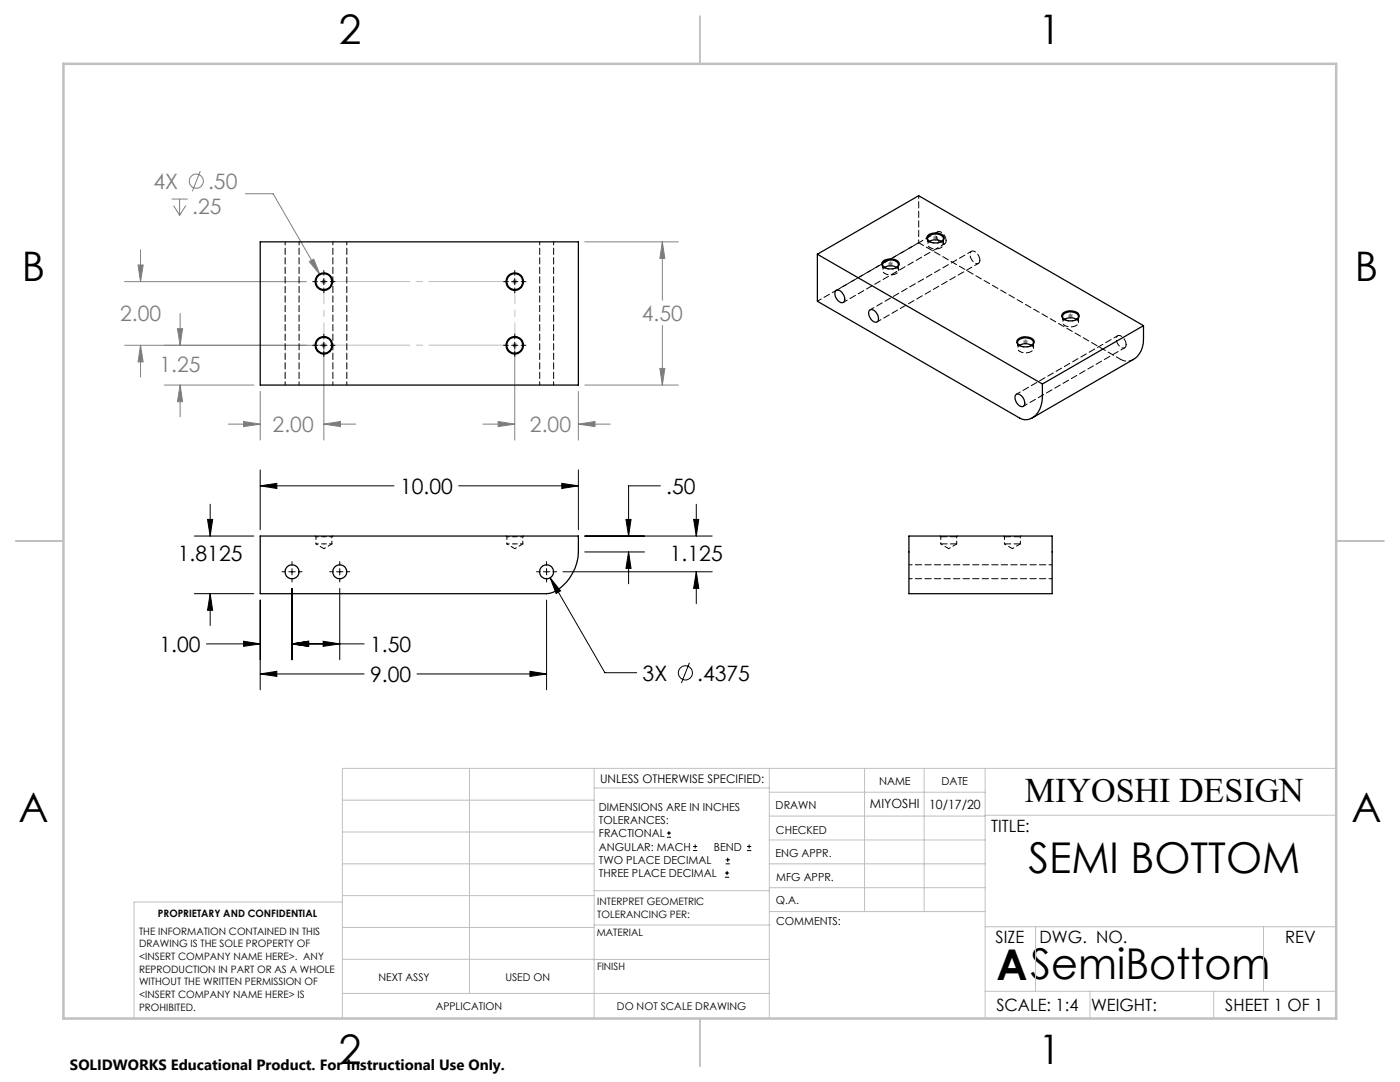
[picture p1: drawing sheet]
<svg xmlns="http://www.w3.org/2000/svg" width="279mm" height="216mm" viewBox="0 0 279 216" stroke-linecap="round" stroke-linejoin="round" font-family="sans-serif">
<g fill="none" stroke="#000" stroke-width=".2">
<path d="M62.4 56.2h1M64 56.2h1.3M64.6 54v.9M64.6 55.6v1.2M64.6 57.5v.9M65.9 56.2h1M100.5 56.2h1M102.1 56.2h1.3M102.7 54v.9M102.7 55.6v1.2M102.7 57.5v.9M104 56.2h1"/>
<path d="M62.4 68.9h1M64 68.9h1.3M64.6 66.7v.9M64.6 68.3v1.2M64.6 70.2v.9M65.9 68.9h1M100.5 68.9h1M102.1 68.9h1.3M102.7 66.7v.9M102.7 68.3v1.2M102.7 70.2v.9M104 68.9h1"/>
<path d="M51.9 96.9l3.3-.5v1.1zM51.9 93.8v11.9M51.9 96.9h26.7M91.5 96.9h23.9M112.1 96.4l3.3 .5-3.3 .6zM115.4 93.8v11.9M131.8 96.9h-6.4v10.1M38.8 107h11.9M38.8 118.5h11.9M41.4 103.6h1l-.5 3.4zM41.9 118.5l.5 3.3h-1zM41.9 100.6v6.4"/>
<path d="M41.9 118.5v6.3M51.9 119.7v18M56.3 114.1h.7M57.6 114.1h1.3M58.3 112.1v.7M58.3 113.5v1.2M58.3 115.4v.7M58.3 117.4v14.3M59.5 114.1h.8M65.8 114.1h.7M67.2 114.1h1.2M67.8 117.4v14.3"/>
<path d="M67.8 112.1v.7M67.8 113.5v1.2M67.8 115.4v.7M69.1 114.1h.7M107.1 114.1h.7M108.4 114.1h1.3M109.1 119.7v18M109.1 112.1v.7M109.1 113.5v1.2M109.1 115.4v.7M109.8 115.3l2.1 2.6-.9 .5zM109.8 115.3l10.9 18.9h6.4"/>
<path d="M110.3 114.1h.8M112.4 114.1h29.7M116.7 107h25.4M116.7 110.1h11.9M124.9 103.6h1l-.5 3.4zM125.4 110.1l.5 3.3h-1zM125.4 110.1v6.4M138.4 103.6h1.1l-.5 3.4zM139 114.1l.5 3.3h-1.1zM139 100.6v6.4M139 114.1v6.3M41.2 128.5h10.7"/>
<path d="M48.6 128l3.3 .5-3.3 .5zM51.9 134.5l3.3-.6v1.1zM51.9 134.5h20.8M58.3 128.5l3.3-.5v1zM58.3 128.5h14.4M64.5 128l3.3 .5-3.3 .5zM83.2 134.5h25.9M105.8 133.9l3.3 .6-3.3 .5zM137.6 132.3l-1.6 4M133.1 167.1h.8M133.1 166.2h.8M133.5 165.8v.9"/>
<path d="M138.3 169.7h.8M138.3 168.9h.8M138.7 168.5v.8M144.7 175h.8M144.7 174.2h.8M144.8 172.4h.9M144.8 171.6h.9M145.1 173.8v.8M145.2 171.1v.9M149.1 169.7h.8M149.1 168.9h.8M149.5 168.5v.8"/>
<circle cx="136.8" cy="134.3" r="1.41"/>
</g>
<g fill="none" stroke="#808080" stroke-width=".2">
<path d="M34.3 39.7h3.2M35.8 39.7v3.3M40 34.1l-1.6 4.1M49 38.7h5.5l9.4 16.1M24.9 56.2h36.2M27.6 52.9h1l-.6 3.3zM28 49.8v6.4M34.6 41l1.2 2M37.1 41l-1.3 2M61.7 52.2l.9-.5 1.3 3.1zM64.1 56.2h1M64.3 55.8l.7 .8"/>
<path d="M64.6 55.7v1M65 55.8l-.7 .8M102.2 56.2h1M102.4 55.8l.7 .8M102.7 55.7v1M103.1 55.8l-.7 .8M116.7 48.3h18.7M132.2 48.3v11.6M132.2 48.3l.5 3.3h-1zM177.2 52.7h1M177.4 52.3l.7 .7M177.7 52.2v1"/>
<path d="M178.1 52.3l-.7 .7M186.2 47.5h1M186.3 47.1l.7 .7M186.7 47v1M187 47.1l-.7 .7M24.9 68.9h40.2M28 68.9v6.3M28 68.9l.6 3.3h-1zM32.8 76.8h17.9M35.4 65.6h1l-.5 3.3zM35.9 76.8l.5 3.4h-1zM35.9 62.5v6.4"/>
<path d="M35.9 76.8v6.4M51.9 78.1v9.7M64.3 68.5l.7 .8M64.6 68.4v19.4M65 68.5l-.7 .8M102.2 68.9h1M102.4 68.5l.7 .8M102.7 68.4v19.4M103.1 68.5l-.7 .8M115.4 78.1v9.7M116.7 76.8h18.7M131.7 73.5h1l-.5 3.3z"/>
<path d="M132.2 64.9v11.9M204.2 68.2h.9M204.3 67.9l.7 .7M204.6 67.7v1M205 67.9l-.7 .7M213.1 63h1M213.3 62.7l.7 .7M213.6 62.5v1M214 62.7l-.7 .7M45.6 84.6h6.3M48.6 84.1l3.3 .5-3.3 .5zM64.6 84.6l3.3-.5v1z"/>
<path d="M64.6 84.6h6.4M96.4 84.6h6.3M99.4 84.1l3.3 .5-3.3 .5zM115.4 84.6l3.3-.5v1zM115.4 84.6h6.4"/>
<circle cx="39.2" cy="36.1" r="1.42"/>
</g>
<path d="M66.4 56.2h34.6M101 68.9h-34.6" fill="none" stroke="#c0c0c0" stroke-width=".2" stroke-dasharray="15.2 1.3 1.3 1.3" stroke-dashoffset="-.2"/>
<path d="M102.7 57.9v9.2M64.6 67.1v-9.2" fill="none" stroke="#c0c0c0" stroke-width=".2" stroke-dasharray="15.2 1.3 1.3 1.3" stroke-dashoffset="12.5"/>
<g fill="none" stroke="#c0c0c0" stroke-width=".2">
<path d="M68.3 159.7h50.3M93.7 153.3v44.9M118.6 153.3v49.9M118.6 157.2h34.9M153.5 153.3v49.9M153.5 158.1h43.1M172.5 153.3v28.6M184.4 153.3v28.6M196.6 153.3v49.9M266.7 153.3h-198.4v49.9M68.3 178.7h50.3M68.3 172.4h50.3"/>
<path d="M68.3 166h50.3M68.3 180h-41.6v23.2M118.6 177.7h35M153.5 167.6h43.1M153.5 162.8h43.1M153.5 172.4h43.1M153.5 177.1h43.1M196.6 162.7h70.1M68.3 198.2h85.2M68.3 191.4l85.2 .1M68.3 185.1h50.3M118.6 184.6h35"/>
<path d="M153.6 181.9h43M196.6 197.8h70.1M196.6 184.9h70.1M206.7 184.9v12.9M217.5 197.8v5.4M242.2 197.8v5.4M252.2 184.9v12.9"/>
</g>
<path d="M139.7 3.2v9.5M3.1 107.9h9.6M266.7 107.9h9.5M139.7 203.2v9.6" fill="none" stroke="#c0c0c0" stroke-width=".25"/>
<path d="M12.7 12.7h254v190.5h-254z" fill="none" stroke="#c0c0c0" stroke-width=".5"/>
<path d="M35.4 65.6h1l-.5 3.3zM35.9 76.8l.5 3.4h-1zM64.6 84.6l3.3-.5v1zM48.6 84.1l3.3 .5-3.3 .5zM99.4 84.1l3.3 .5-3.3 .5zM115.4 84.6l3.3-.5v1z" fill="#808080"/>
<path d="M51.9 96.9l3.3-.5v1.1zM112.1 96.4l3.3 .5-3.3 .6zM41.4 103.6h1l-.5 3.4zM41.9 118.5l.5 3.3h-1zM124.9 103.6h1l-.5 3.4zM125.4 110.1l.5 3.3h-1zM51.9 134.5l3.3-.6v1.1zM105.8 133.9l3.3 .6-3.3 .5zM109.8 115.3l1.2 3.1 .9-.5zM139 114.1l.5 3.3h-1.1zM138.4 103.6h1.1l-.5 3.4zM58.3 128.5l3.3-.5v1zM48.6 128l3.3 .5-3.3 .5zM58.3 128.5l3.3-.5v1zM64.5 128l3.3 .5-3.3 .5z" fill="#000"/>
<path d="M131.7 73.5h1l-.5 3.3zM132.2 48.3l.5 3.3h-1zM61.7 52.2l2.2 2.6-1.3-3.1zM27.6 52.9h1l-.6 3.3zM28 68.9l.6 3.3h-1z" fill="#808080"/>
<g fill="none" stroke="#000" stroke-width=".25">
<path d="M51.9 48.3h63.5v28.5h-63.5zM163.1 50.7v9.4l40.4 23.3a2.87 2.87 0 0 0 4-1.8 9.8 9.8 0 0 0 .5-5M163.1 50.7l44.9 25.9M163.1 50.7l20.2-11.6 44.9 25.9M166.7 58.1a1.01 1.01 0 0 1 1.6 .7 1.08 1.08 0 0 1-.1 1.6 1.83 1.83 0 0 1-1.5-2.3zM176.2 52.1a2.36 2.36 0 0 1 3.2 .4 1.27 1.27 0 0 1-1.6 1.2 1.55 1.55 0 0 1-1.8-1.1zM176.5 53.4a2.47 2.47 0 0 1 2.4 0M176.5 53.4a.73 .73 0 0 1-.3-.8 .73 .73 0 0 1 .6-.6 1.89 1.89 0 0 1 2.5 .7l-.1 .3-.3 .4M185.2 46.9a2.36 2.36 0 0 1 3.2 .4 1.42 1.42 0 0 1-1.9 1.2 1.24 1.24 0 0 1-1.5-1.3zM185.5 48.2a2.53 2.53 0 0 1 2.4 0M185.5 48.2a.72 .72 0 0 1-.4-.8 .72 .72 0 0 1 .7-.6 1.96 1.96 0 0 1 2.5 .7l-.1 .3-.3 .4M173.6 61.9a1.45 1.45 0 0 1 1.7 1.5 .7 .7 0 0 1-.3 .9 .7 .7 0 0 1-1-.4 1.62 1.62 0 0 1-.4-2z"/>
<path d="M202.8 78.7a1.31 1.31 0 0 1 1.6 1.3 .71 .71 0 0 1 .1 .8 .71 .71 0 0 1-.7 .3 1.78 1.78 0 0 1-1-2.4zM203.1 67.8a2.31 2.31 0 0 1 3.3 .2 1.33 1.33 0 0 1-1.6 1.2 1.48 1.48 0 0 1-1.9-1zM203.3 67.8a2.02 2.02 0 0 1 2.9 .5v.3l-.4 .4a1.98 1.98 0 0 0-2.3 0 .66 .66 0 0 1-.2-1.2zM212 62.6a2.31 2.31 0 0 1 3.3 .2 1.27 1.27 0 0 1-1.6 1.2 1.55 1.55 0 0 1-1.8-1zM212.4 63.7a2.53 2.53 0 0 1 2.5 0M212.4 63.8a.73 .73 0 0 1-.3-.8 .73 .73 0 0 1 .6-.6 1.96 1.96 0 0 1 2.5 .7l-.1 .4-.3 .3M228.2 65a9.6 9.6 0 0 1-.4 5 3.7 3.7 0 0 1-1.6 1.7l-20.2 11.7M228.2 65l-20.2 11.6M51.9 107h63.5a12 12 0 0 1-1.1 7.4 7 7 0 0 1-5.2 4.1h-57.2zM181.4 107h28.6v11.5h-28.6z"/>
<circle cx="64.6" cy="56.2" r="1.74"/>
<circle cx="64.6" cy="56.2" r="1.59"/>
<circle cx="102.7" cy="56.2" r="1.74"/>
<circle cx="102.7" cy="56.2" r="1.59"/>
<circle cx="64.6" cy="68.9" r="1.74"/>
<circle cx="64.6" cy="68.9" r="1.59"/>
<circle cx="102.7" cy="68.9" r="1.74"/>
<circle cx="102.7" cy="68.9" r="1.59"/>
<circle cx="58.3" cy="114.1" r="1.39"/>
<circle cx="67.8" cy="114.1" r="1.39"/>
<circle cx="109.1" cy="114.1" r="1.39"/>
</g>
<path d="M176.5 53.4a.67 .67 0 0 0-.4 .6 .67 .67 0 0 0 .5 .6M185.5 48.2a.67 .67 0 0 0-.4 .6 .67 .67 0 0 0 .5 .6M203.4 68.9a.67 .67 0 0 0-.3 .7 .67 .67 0 0 0 .5 .5M212.4 63.7a.67 .67 0 0 0-.3 .7 .67 .67 0 0 0 .4 .6M63.1 107.1h1.5M63.1 108.5h1.5M64.6 107.1h1.6M64.6 108.5h1.6M101.2 107.1h1.5M101.2 108.5h1.5M102.7 107.1h1.6M102.7 108.5h1.6" fill="none" stroke="#000" stroke-width=".2" stroke-dasharray="1.3 .6" stroke-dashoffset=".8"/>
<g fill="none" stroke="#000" stroke-width=".2" stroke-dasharray="1.3 .6">
<path d="M176.5 53.4h.1M178.9 53.4h.1M185.5 48.2h.1M187.8 48.2h.1M188.8 48a1.72 1.72 0 0 0-1.6-1.8 1.57 1.57 0 0 0 .7 2.4 .59 .59 0 0 0 .7 0 .59 .59 0 0 0 .2-.6M195.6 51.9a1.72 1.72 0 0 0-1.7-1.8 1.57 1.57 0 0 0 .7 2.4 .59 .59 0 0 0 .7 0 .59 .59 0 0 0 .3-.6M203.4 68.9l.2 .1M205.8 69l.1-.1M212.4 63.7l.1 .1M214.8 63.8l.1-.1M224.7 68.8a1.72 1.72 0 0 0-1.6-1.8 1.57 1.57 0 0 0 .7 2.4 .59 .59 0 0 0 .7 0 .59 .59 0 0 0 .2-.6M62.9 106.9l.2 .2"/>
<path d="M66.2 107.1l.2-.2M101 106.9l.2 .2M104.3 107.1l.2-.2M187.6 106.9l.2 .2M187.8 107.1h3.1M187.8 108.5h3.1M190.9 107.1l.2-.2M200.3 106.9l.2 .2M200.5 107.1h3.1M200.5 108.5h3.1M203.6 107.1l.2-.2"/>
</g>
<path d="M183.3 39v9.4M63.1 107.1v1.4M66.2 108.5v-1.4M101.2 107.1v1.4M104.3 108.5v-1.4M187.8 107.1v1.4M190.9 108.5v-1.4M200.5 107.1v1.4M203.6 108.5v-1.4" fill="none" stroke="#000" stroke-width=".2" stroke-dasharray="1.3 .6" stroke-dashoffset=".7"/>
<path d="M63.1 108.5l1.5 1M64.6 109.5l1.6-1M101.2 108.5l1.5 1M102.7 109.5l1.6-1M187.8 108.5l1.5 1M189.3 109.5l1.6-1M200.5 108.5l1.5 1M202 109.5l1.6-1" fill="none" stroke="#000" stroke-width=".2" stroke-dasharray="1.3 .6" stroke-dashoffset=".9"/>
<g fill="none" stroke="#000" stroke-width=".2" stroke-dasharray="1.3 .6" stroke-dashoffset=".6">
<path d="M56.9 48.2v28.6M66.4 48.2v28.6M107.7 48.2v28.6M176.1 52.8v1.1M176.6 54.6a2.01 2.01 0 0 0 2.7-.6v-.3l-.3-.3M179.3 53.9v-1.1M185.1 47.6v1.2M185.6 49.4a2.01 2.01 0 0 0 2.7-.6l-.1-.3-.3-.3M188.3 48.8v-1.2M59.7 76.8v-28.6M69.2 76.8v-28.6M110.5 76.8v-28.6"/>
<path d="M203.1 68.3v1.2M203.6 70.1a2.01 2.01 0 0 0 2.7-.5l-.1-.3-.3-.4M206.3 69.5v-1.2M212.1 63.1v1.2M212.5 65a2.01 2.01 0 0 0 2.7-.6v-.3l-.3-.4M215.2 64.3v-1.2M181.4 115.5h28.6M210 112.7h-28.6"/>
</g>
<path d="M223.8 71.8a2.4 2.4 0 0 0 2.4-.1" fill="none" stroke="#000" stroke-width=".2" stroke-dasharray="1.3 .6" stroke-dashoffset=".3"/>
<path d="M176.6 53.4a2.45 2.45 0 0 0 2.3 0M185.5 48.2a2.45 2.45 0 0 0 2.4 0M187.1 46.3l-20.2 11.6M193.9 50.1l-20.2 11.7M163.1 60.1l20.2-11.7M168.3 60.3l20.2-11.6M175.1 64.2l20.2-11.6M203.5 68.9a2.45 2.45 0 0 0 2.3 0M212.5 63.8a2.45 2.45 0 0 0 2.3 0M223.1 67l-20.2 11.7M204.2 81.1l20.3-11.7" fill="none" stroke="#000" stroke-width=".2" stroke-dasharray="1.3 .6" stroke-dashoffset=".4"/>
<path d="M183.3 48.4l40.5 23.4" fill="none" stroke="#000" stroke-width=".2" stroke-dasharray="1.3 .6" stroke-dashoffset=".2"/>
<g font-size="8.5">
<text x="205.2" y="174.2">SEMI BOTTOM</text>
<text x="198.9" y="195.5">ASemiBottom</text>
</g>
<g font-size="8.1">
<text x="67.6" y="8.9">2</text>
<text x="207.3" y="8.9">1</text>
<text x="4.4" y="56.1">B</text>
<text x="270.4" y="56.1">B</text>
<text x="3.7" y="164.1">A</text>
<text x="269.7" y="164.1">A</text>
<text x="67.6" y="212.4">2</text>
<text x="207.3" y="212.4">1</text>
</g>
<text font-size="6.9" x="204.5" y="160.1">MIYOSHI DESIGN</text>
<g font-size="4.2" fill="#808080">
<text x="30.6" y="37.7">4X</text>
<text x="41.5" y="37.7">.50</text>
<text x="38.3" y="42.8">.25</text>
<text x="24" y="64">2.00</text>
<text x="128.1" y="64">4.50</text>
<text x="31.8" y="74.3">1.25</text>
<text x="54.4" y="86.2">2.00</text>
<text x="105.8" y="86.2">2.00</text>
</g>
<g font-size="4.2">
<text x="79.8" y="98.5">10.00</text>
<text x="133" y="98.5">.50</text>
<text x="35.5" y="112">1.8125</text>
<text x="133.7" y="112">1.125</text>
<text x="31.8" y="130">1.00</text>
<text x="73.9" y="130">1.50</text>
<text x="73.9" y="136">9.00</text>
<text x="128.2" y="135.8">3X</text>
<text x="139.1" y="135.8">.4375</text>
</g>
<g font-size="3.4">
<text x="197.8" y="166">TITLE:</text>
<text x="198.7" y="188.1">SIZE</text>
<text x="207.5" y="188.1">DWG. NO.</text>
<text x="256.5" y="188.2">REV</text>
<text x="198.8" y="201.7">SCALE: 1:4</text>
<text x="217.7" y="201.8">WEIGHT:</text>
<text x="244.5" y="201.7">SHEET 1 OF 1</text>
</g>
<text font-size="3" x="14" y="213.5">SOLIDWORKS Educational Product. For Instructional Use Only.</text>
<g font-size="2.5">
<text x="173.6" y="161.3">MIYOSHI</text>
<text x="185.4" y="161.4">10/17/20</text>
</g>
<text font-size="2.4" x="119.8" y="156.2">UNLESS OTHERWISE SPECIFIED:</text>
<g font-size="2.2">
<text x="119.5" y="161.8">DIMENSIONS ARE IN INCHES</text>
<text x="154.8" y="161.4">DRAWN</text>
<text x="175.4" y="156.6">NAME</text>
<text x="187.9" y="156.7">DATE</text>
<text x="119.5" y="164.4">TOLERANCES:</text>
<text x="119.5" y="167.1">FRACTIONAL</text>
<text x="154.9" y="166.3">CHECKED</text>
<text x="119.5" y="169.7">ANGULAR: MACH</text>
<text x="119.5" y="172.4">TWO PLACE DECIMAL</text>
<text x="142.5" y="169.7">BEND</text>
<text x="154.8" y="171">ENG APPR.</text>
<text x="119.5" y="175">THREE PLACE DECIMAL</text>
<text x="154.9" y="175.7">MFG APPR.</text>
<text x="154.9" y="180.4">Q.A.</text>
<text x="154.9" y="184.6">COMMENTS:</text>
</g>
<g font-size="2.1">
<text x="75.5" y="195.7">NEXT ASSY</text>
<text x="100.9" y="195.7">USED ON</text>
<text x="86.9" y="201.5">APPLICATION</text>
<text x="123.1" y="201.6">DO NOT SCALE DRAWING</text>
</g>
<g font-size="2">
<text x="31.5" y="182.9">PROPRIETARY AND CONFIDENTIAL</text>
<text x="119.2" y="180.6">INTERPRET GEOMETRIC</text>
<text x="119.2" y="183.1">TOLERANCING PER:</text>
<text x="27.8" y="186.5">THE INFORMATION CONTAINED IN THIS</text>
<text x="27.8" y="189">DRAWING IS THE SOLE PROPERTY OF</text>
<text x="27.8" y="191.6">&lt;INSERT COMPANY NAME HERE&gt;. ANY</text>
<text x="119.1" y="186.7">MATERIAL</text>
<text x="27.8" y="194.1">REPRODUCTION IN PART OR AS A WHOLE</text>
<text x="27.8" y="196.6">WITHOUT THE WRITTEN PERMISSION OF</text>
<text x="119.1" y="193.5">FINISH</text>
<text x="27.8" y="199.1">&lt;INSERT COMPANY NAME HERE&gt; IS</text>
<text x="27.8" y="201.7">PROHIBITED.</text>
</g>
</svg>
